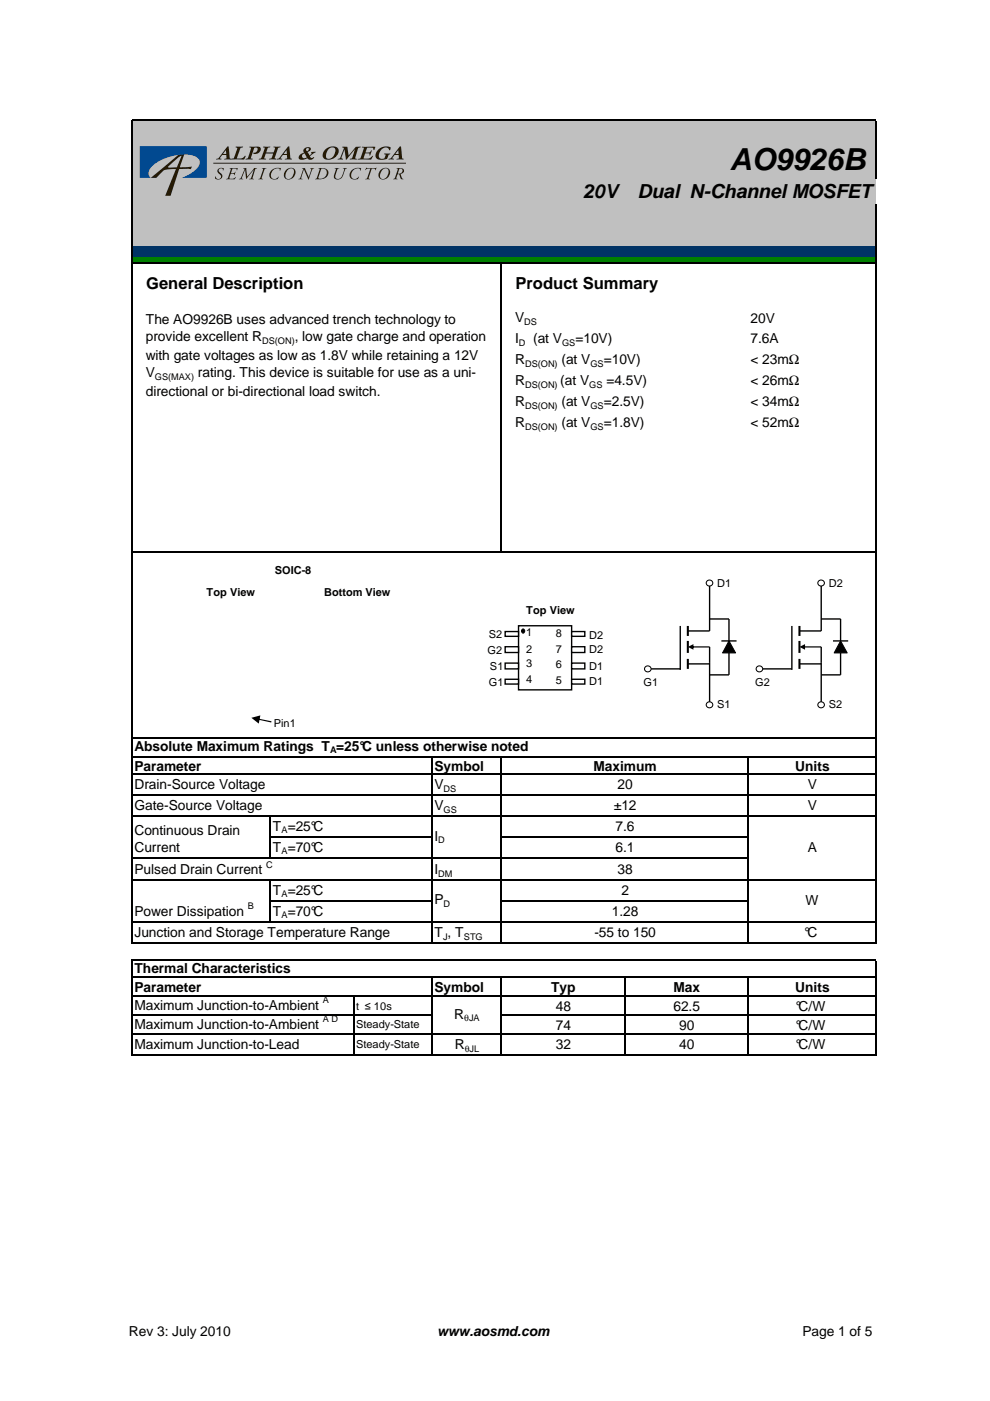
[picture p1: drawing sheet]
<svg xmlns="http://www.w3.org/2000/svg" width="210mm" height="297mm" viewBox="0 0 210 297" stroke-linecap="round" stroke-linejoin="round" font-family="sans-serif">
<path d="M27.9 25.5h157.8v26.7h-157.8z" fill="#c0c0c0"/>
<path d="M27.9 52.2h157.8v2.4h-157.8z" fill="#003365"/>
<path d="M27.9 54.5h157.8v1.3h-157.8z" fill="#008000"/>
<g fill="none" stroke="#000" stroke-width=".25">
<path d="M27.9 25.4v174.7M28.1 25.5h157.7M185.7 25.7v12.1M28.1 55.8h157.7M106.3 55.9v61.2M185.7 43.3v156.8M28.1 117h157.7M28.1 156.5h157.7M28.1 160.6h157.7M28.1 164.2h157.7M28.1 168.6h157.7M28.1 173.1h157.7"/>
<path d="M57.3 173.2v8.9M57.4 177.5h34.3M91.6 160.7v39.4M106.3 160.7v39.4M106.4 177.5h52.3M158.6 160.7v39.4M28.1 181.9h130.6M28.1 186.6h157.7M28.1 195.5h157.7M28.1 199.9h157.7M57.3 186.7v8.9M57.4 191h34.3"/>
<path d="M106.4 191h52.3M27.9 203.4v20.4M28.1 215.2h63.6M28.1 203.5h157.7M28.1 207.1h157.7M28.1 211.2h157.7M28.1 219.2h157.7M75 211.3v12.5M91.6 207.3v16.5M106.3 207.3v16.5M106.4 215.2h79.4M132.4 207.3v16.5"/>
<path d="M158.6 207.3v16.5M185.7 203.7v20.1M28.1 223.6h157.7"/>
</g>
<g fill="#251a05">
<path d="M50 31.1h1.5v.1l-.5 .2-.8 2.1a1.67 1.67 0 0 0 1.8-.5l-.2 .8h-2.8l.1-.1 .5-.2 .7-2-.3-.3z"/>
<path d="M52.9 31.1h1.3a.7 .7 0 0 1 .9 .1 .7 .7 0 0 1 .1 .9 .94 .94 0 0 1-1.5 .4l.1-.1a.64 .64 0 0 0 .7-.3 .64 .64 0 0 0-.1-.8l-.5 .1-.7 2v.2l.4 .1-.1 .1h-1.5l.5-.2 .4-1 .3-1.2-.3-.2z"/>
<path d="M55.8 31.1h1.5v.1l-.5 .1-.4 1h1h.6l.3-1-.3-.1v-.1h1.5l-.5 .2-.1 .3-.7 2 .4 .1-.1 .1-1.4-.1a.77 .77 0 0 0 .7-.9l.1-.2h-1.5l-.4 1 .4 .1v.1h-1.5v-.1l.5-.1 .2-.5 .5-1.7-.3-.2z"/>
<path d="M72.6 31.1h1l.3 1.9 1.1-1.4a1.24 1.24 0 0 1 1.5-.5l-.6 .4-.6 2.1 .4 .1-.1 .1h-1.5l.1-.1a.71 .71 0 0 0 .7-.9l.4-1.2-1.8 2.2h-.2l-.3-2.1-.6 1.8 .4 .2-.1 .1h-1.1l.5-.3 .7-1.8 .1-.3-.3-.1z"/>
<path d="M76.8 31.1h1a2.41 2.41 0 0 1 1.8 .1l-.2 .6h-.2a.46 .46 0 0 0-.2-.5 .46 .46 0 0 0-.5 0h-.7l-.2 1a.83 .83 0 0 0 1.1-.4h.1l-.3 1.1h-.2v-.3a.68 .68 0 0 0-.9-.1l-.3 .9 .3 .1a1.93 1.93 0 0 0 1.7-.6v.1a.89 .89 0 0 1-1.3 .7h-2l.1-.1a.48 .48 0 0 0 .6-.4l.7-2h-.5z"/>
<path d="M80.2 31.7a2.04 2.04 0 0 1 2.6-.3l-.2 .5a1.03 1.03 0 0 0-1-.7 1.03 1.03 0 0 0-.9 .8 1.01 1.01 0 0 0 .1 1.7 .7 .7 0 0 0 .7-.2 .7 .7 0 0 0 .2-.7l-.3-.1 .1-.1h1.3l-.3 .2a1.28 1.28 0 0 1-1.7 1.1 1.04 1.04 0 0 1-1.1-.6 1.04 1.04 0 0 1 .2-1.2z"/>
<path d="M46.3 35.8l.6-.2 .6 .1-.2 .5-.2-.4h-.5a.65 .65 0 0 0 .3 1 .84 .84 0 0 1-.2 1.2 .84 .84 0 0 1-1.1-.2l.1-.4a.56 .56 0 0 0 .7 .5 .56 .56 0 0 0 .3-.9l-.2-.1a.69 .69 0 0 1-.2-1.1z"/>
<path d="M48.7 35.6h1.7l-.2 .5-.2-.3h-.7l-.3 .8a.72 .72 0 0 0 1-.2l-.3 .8a.45 .45 0 0 0-.4-.4 .45 .45 0 0 0-.4 .1l-.2 .9a1.23 1.23 0 0 0 1.3-.3 .87 .87 0 0 1-1.1 .5h-1l.3-.1 .2-.4 .5-1.6z"/>
<path d="M51.6 35.6h.6l.2 1.9 1.1-1.3a.72 .72 0 0 1 1-.5l-.4 .2-.4 1.5-.2 .4 .3 .2h-1l.4-.2 .6-1.8-1.6 2-.2-2-.7 1.7 .2 .3h-.8l.1-.1a3.2 3.2 0 0 0 1-2z"/>
<path d="M55.6 35.6l.9 .1-.4 .2-.5 1.6-.1 .4 .2 .1h-.9l.4-.2 .5-1.6 .1-.4z"/>
<path d="M57.6 36l.6-.3 .7-.1 .7 .1-.2 .5-.1-.3a1.25 1.25 0 0 0-1.6 .4 1.25 1.25 0 0 0 .2 1.6 1.27 1.27 0 0 0 1.2-.4 .97 .97 0 0 1-1.5 .4 1.15 1.15 0 0 1 0-1.9z"/>
<path d="M64 35.6h.7l.8 1.9 .5-1.7-.2-.1 .8-.1-.4 .3-.7 2.2-1.1-2.2-.5 1.9 .2 .2h-.8l.3-.1 .2-.7 .5-1.4z"/>
<path d="M71 35.6l.9 .1-.4 .2-.3 1.1-.1 .7a.89 .89 0 0 0 1 .1 .89 .89 0 0 0 .5-.8l.4-1.2-.3-.1h.9a.79 .79 0 0 0-.6 .8l-.2 .6a1.15 1.15 0 0 1-.8 .9 1.15 1.15 0 0 1-1.2-.3l.1-.6 .3-1.2z"/>
<path d="M74.7 36l.5-.3 .8-.1 .6 .1-.2 .5-.1-.3a1.25 1.25 0 0 0-1.6 .4 1.25 1.25 0 0 0 .2 1.6 1.27 1.27 0 0 0 1.2-.4 .97 .97 0 0 1-1.5 .4 1.15 1.15 0 0 1 .1-1.9z"/>
<path d="M77.7 35.6h2.2l-.3 .5-.2-.3h-.6l-.6 1.9 .2 .3h-1l.4-.2 .7-2h-.7l-.4 .3z"/>
<path d="M48.2 31h.3l.2 2a.42 .42 0 0 0 .3 .7v.1h-1.5l.5-.3v-.6h-.9l-.5 .6 .4 .2-.1 .1h-1.1l.6-.3zM47.9 31.8l-.6 .8h.7z"/>
<path d="M61.1 31h.2l.2 2a.42 .42 0 0 0 .4 .7v.1h-1.5l.5-.3-.1-.6h-.8l-.5 .6 .3 .2v.1h-1.1l.5-.3zM60.7 31.8l-.6 .8h.7z"/>
<path d="M64.5 31.6l.6-.4a.52 .52 0 0 1 .8 .3 .52 .52 0 0 1-.5 .7h-.2l.4 .7a.45 .45 0 0 0 .4-.7h1l-1.3 1a.52 .52 0 0 0 .9 .1 .84 .84 0 0 1-1.5 .2 1.35 1.35 0 0 1-1.8 .1 1.29 1.29 0 0 1 1.2-1.2 .57 .57 0 0 1 0-.8zM64.2 32.7a.49 .49 0 0 0 0 .8 .49 .49 0 0 0 .8-.2l-.4-.8zM64.9 31.5a.3 .3 0 0 0 .2 .5 .3 .3 0 0 0 .4-.3 .28 .28 0 0 0-.2-.4 .28 .28 0 0 0-.4 .2z"/>
<path d="M69 31.7l.9-.6a1.21 1.21 0 0 1 1.4 .1 1.21 1.21 0 0 1 .5 1.2 1.96 1.96 0 0 1-3.3 .9 1.62 1.62 0 0 1 .5-1.6zM69.8 31.5a1.68 1.68 0 0 0-.5 2.1 1.56 1.56 0 0 0 1.7-2.2l-.5-.1z"/>
<path d="M84.8 31h.2l.2 2a.42 .42 0 0 0 .4 .7l-.1 .1h-1.4l.5-.3-.1-.6h-.8l-.5 .6 .3 .2v.1h-1.2l.6-.3zM84.4 31.8l-.6 .8h.7z"/>
<path d="M60.5 36.2a1.24 1.24 0 0 1 2.1-.1 1.46 1.46 0 0 1-.5 1.6 1.46 1.46 0 0 1-1.7 .1 1.28 1.28 0 0 1 .1-1.6zM61.2 35.9l-.5 .5a.87 .87 0 0 0-.2 .9 .87 .87 0 0 0 .7 .7 1.5 1.5 0 0 0 1-2.1l-.5-.2z"/>
<path d="M67.5 35.7l.4-.1a1.2 1.2 0 0 1 1.7 1.3 2.3 2.3 0 0 1-2.6 1.1h-.2l.4-.2 .5-1.8 .1-.2zM68.1 35.8l-.6 2a1.24 1.24 0 0 0 1.5-.3 1.24 1.24 0 0 0 0-1.5z"/>
<path d="M80.6 36.2a1.24 1.24 0 0 1 2.1-.1 1.46 1.46 0 0 1-.6 1.6 1.46 1.46 0 0 1-1.6 .1 1.28 1.28 0 0 1 .1-1.6zM81.2 35.9l-.4 .5a.87 .87 0 0 0-.3 .9 .87 .87 0 0 0 .7 .7 1.5 1.5 0 0 0 1-2.1l-.4-.2z"/>
<path d="M84.1 35.7a1.18 1.18 0 0 1 1.6 .5 .78 .78 0 0 1-.7 .7 1.13 1.13 0 0 0 .5 1.1l-.5-.1-.5-1-.2 .1-.3 .7 .3 .3h-.9l.3-.2 .6-1.7v-.3zM84.7 35.8l-.3 .9 .1 .1a.57 .57 0 0 0 .8-.4 .57 .57 0 0 0-.5-.7z"/>
<path d="M32 37.7h1.1a3.9 3.9 0 0 1 2.4-1.8l1.8-.1-2.3 5.7h1.2l1.8-5.7 2.5 .1 .2-.6-2.6 .2 1-2.8-1.4 .2zM35.6 35.4l2.2-2 .7-.4-1 2.5h-1.6z"/>
</g>
<path d="M45.2 34.6h40.9" fill="none" stroke="#251a05" stroke-width=".21"/>
<path d="M29.6 31h14.2v6.7h-5.3a6.7 6.7 0 0 0 3.7-2.7 1.44 1.44 0 0 0-1.3-2 10.3 10.3 0 0 0-8.9 2.5 1.5 1.5 0 0 0 0 2.2h-2.4z" fill="#014990"/>
<g fill="#000">
<path d="M170.4 137h3.7v.3h-3.7zM169.5 137.2l1.2-.6v1.2z"/>
<path d="M54.6 152.4l2.9 .5 .1 .2-.2 .1zM53.3 152.2l1.9-.5-.3 1.7z"/>
</g>
<path d="M167.9 132.7v9.3M174.1 124v9.8h-4.6M174.1 137.2v11.8M174.1 131.2h4.1v4.7M176.6 135.9h3.2M178.2 138.4v4.7h-4.1M161.7 141.8h6.2M169.5 140.8h4.6" fill="none" stroke="#000" stroke-width=".29"/>
<path d="M169.5 132.7v2.1M169.5 135.9v2.5M169.5 139.7v2.1" fill="none" stroke="#000" stroke-width=".44"/>
<path d="M178.2 135.9l1.4 2.5h-2.7z" fill="#000"/>
<path d="M178.2 135.9l1.4 2.5h-2.7z" fill="none" stroke="#000" stroke-width=".22"/>
<circle cx="174.1" cy="123.6" r=".66" fill="#fff"/>
<circle cx="174.1" cy="123.6" r=".66" fill="none" stroke="#000" stroke-width=".22"/>
<circle cx="161" cy="141.8" r=".66" fill="#fff"/>
<circle cx="161" cy="141.8" r=".66" fill="none" stroke="#000" stroke-width=".22"/>
<circle cx="174.1" cy="149.5" r=".66" fill="#fff"/>
<g fill="none" stroke="#000" stroke-width=".22">
<path d="M154.6 135.9l1.4 2.5h-2.8z"/>
<circle cx="174.1" cy="149.5" r=".66"/>
</g>
<path d="M144.2 132.7v9.3M150.5 124v9.8h-4.7M150.5 137.2v11.8M150.5 131.2h4.1v4.7M153 135.9h3.2M154.6 138.4v4.7h-4.1M138 141.8h6.2M145.8 140.8h4.7" fill="none" stroke="#000" stroke-width=".29"/>
<path d="M145.8 132.7v2.1M145.8 135.9v2.5M145.8 139.7v2.1" fill="none" stroke="#000" stroke-width=".44"/>
<path d="M146.7 137h3.8v.3h-3.8zM145.8 137.2l1.2-.6v1.2z" fill="#000"/>
<path d="M154.6 135.9l1.4 2.5h-2.8z" fill="#000"/>
<circle cx="150.4" cy="123.6" r=".66" fill="#fff"/>
<circle cx="150.4" cy="123.6" r=".66" fill="none" stroke="#000" stroke-width=".22"/>
<circle cx="137.3" cy="141.8" r=".66" fill="#fff"/>
<circle cx="137.3" cy="141.8" r=".66" fill="none" stroke="#000" stroke-width=".22"/>
<circle cx="150.4" cy="149.5" r=".66" fill="#fff"/>
<circle cx="150.4" cy="149.5" r=".66" fill="none" stroke="#000" stroke-width=".22"/>
<path d="M109.9 132.7h11.3v13.6h-11.3z" fill-rule="evenodd" fill="#fff"/>
<path d="M109.9 132.7h11.3v13.6h-11.3z" fill="none" stroke="#000" stroke-width=".29"/>
<path d="M107.1 133.9h2.8v1h-2.8z" fill-rule="evenodd" fill="#fff"/>
<path d="M107.1 133.9h2.8v1h-2.8z" fill="none" stroke="#000" stroke-width=".29"/>
<path d="M107.1 137.1h2.8v1.2h-2.8z" fill-rule="evenodd" fill="#fff"/>
<path d="M107.1 137.1h2.8v1.2h-2.8z" fill="none" stroke="#000" stroke-width=".29"/>
<path d="M107.1 140.6h2.8v1.2h-2.8z" fill-rule="evenodd" fill="#fff"/>
<path d="M107.1 140.6h2.8v1.2h-2.8z" fill="none" stroke="#000" stroke-width=".29"/>
<path d="M107.1 144h2.8v1h-2.8z" fill-rule="evenodd" fill="#fff"/>
<path d="M107.1 144h2.8v1h-2.8z" fill="none" stroke="#000" stroke-width=".29"/>
<path d="M121.2 133.9h2.8v1h-2.8z" fill-rule="evenodd" fill="#fff"/>
<path d="M121.2 133.9h2.8v1h-2.8z" fill="none" stroke="#000" stroke-width=".29"/>
<path d="M121.2 137.1h2.8v1.2h-2.8z" fill-rule="evenodd" fill="#fff"/>
<path d="M121.2 137.1h2.8v1.2h-2.8z" fill="none" stroke="#000" stroke-width=".29"/>
<path d="M121.2 140.6h2.8v1.2h-2.8z" fill-rule="evenodd" fill="#fff"/>
<path d="M121.2 140.6h2.8v1.2h-2.8z" fill="none" stroke="#000" stroke-width=".29"/>
<path d="M121.2 144h2.8v1h-2.8z" fill-rule="evenodd" fill="#fff"/>
<path d="M121.2 144h2.8v1h-2.8z" fill="none" stroke="#000" stroke-width=".29"/>
<circle cx="110.9" cy="133.8" r=".4" fill="#000"/>
<circle cx="110.9" cy="133.8" r=".4" fill="none" stroke="#000" stroke-width=".22"/>
<text font-size="6.4" x="154.7" y="36.1">AO9926B</text>
<g font-size="4.1">
<text x="123.7" y="42.1">20V</text>
<text x="135.2" y="42.1">Dual N-Channel MOSFET</text>
</g>
<g font-size="3.5">
<text x="31" y="61.3">General Description</text>
<text x="109.3" y="61.3">Product Summary</text>
</g>
<g font-size="2.9">
<text x="30.9" y="68.8">The AO9926B uses advanced trench technology to</text>
<text x="109.2" y="68.3">V</text>
<text x="159.1" y="68.5">20V</text>
<text x="30.9" y="76.3">with gate voltages as low as 1.8V while retaining a 12V</text>
<text x="30.9" y="72.4">provide excellent R</text>
<text x="62.5" y="72.4">, low gate charge and operation</text>
<text x="109.2" y="72.8">I</text>
<text x="109.2" y="77.2">R</text>
<text x="113" y="72.8">(at V</text>
<text x="119" y="77.2">(at V</text>
<text x="122" y="72.8">=10V)</text>
<text x="128" y="77.2">=10V)</text>
<text x="159.1" y="72.8">7.6A</text>
<text x="159.1" y="77.2">&lt; 23mΩ</text>
<text x="30.9" y="83.9">directional or bi-directional load switch.</text>
<text x="30.9" y="79.9">V</text>
<text x="42" y="79.9">rating. This device is suitable for use as a uni-</text>
<text x="109.2" y="81.7">R</text>
<text x="118.8" y="81.7">(at V</text>
<text x="128.6" y="81.7">=4.5V)</text>
<text x="159.1" y="81.7">&lt; 26mΩ</text>
<text x="109.2" y="86.1">R</text>
<text x="119" y="86.1">(at V</text>
<text x="128" y="86.1">=2.5V)</text>
<text x="159.1" y="86.1">&lt; 34mΩ</text>
<text x="109.2" y="90.6">R</text>
<text x="119" y="90.6">(at V</text>
<text x="128" y="90.6">=1.8V)</text>
<text x="159.1" y="90.6">&lt; 52mΩ</text>
<text x="28.5" y="159.2">Absolute Maximum Ratings T =25°C unless otherwise noted</text>
<text x="28.5" y="163.4">Parameter</text>
<text x="28.5" y="167.4">Drain-Source Voltage</text>
<text x="92.1" y="163.4">Symbol</text>
<text x="92.1" y="167.4">V</text>
<text x="125.9" y="163.4">Maximum</text>
<text x="130.9" y="167.4">20</text>
<text x="168.6" y="163.4">Units</text>
<text x="171.3" y="167.4">V</text>
<text x="28.5" y="171.8">Gate-Source Voltage</text>
<text x="92.1" y="171.8">V</text>
<text x="130.1" y="171.8">±12</text>
<text x="171.3" y="171.8">V</text>
<text x="28.5" y="177.1">Continuous Drain</text>
<text x="57.9" y="176.1">T =25°C</text>
<text x="92.1" y="178.2">I</text>
<text x="130.5" y="176.3">7.6</text>
<text x="28.5" y="185.4">Pulsed Drain Current</text>
<text x="28.5" y="180.7">Current</text>
<text x="57.9" y="180.6">T =70°C</text>
<text x="92.1" y="185.4">I</text>
<text x="130.5" y="180.7">6.1</text>
<text x="130.9" y="185.4">38</text>
<text x="171.3" y="180.7">A</text>
<text x="57.9" y="189.7">T =25°C</text>
<text x="92.1" y="191.8">P</text>
<text x="131.7" y="189.8">2</text>
<text x="170.8" y="191.9">W</text>
<text x="28.5" y="194.3">Power Dissipation</text>
<text x="57.9" y="194.1">T =70°C</text>
<text x="129.7" y="194.3">1.28</text>
<text x="28.5" y="198.7">Junction and Storage Temperature Range</text>
<text x="92.1" y="198.7">T , T</text>
<text x="126" y="198.7">-55 to 150</text>
<text x="170.6" y="198.7">°C</text>
<text x="28.5" y="206.3">Thermal Characteristics</text>
<text x="28.5" y="214.2">Maximum Junction-to-Ambient</text>
<text x="28.5" y="210.4">Parameter</text>
<text x="92.1" y="210.4">Symbol</text>
<text x="116.8" y="210.4">Typ</text>
<text x="117.9" y="214.4">48</text>
<text x="142.8" y="214.4">62.5</text>
<text x="142.8" y="210.4">Max</text>
<text x="168.6" y="210.4">Units</text>
<text x="168.7" y="214.4">°C/W</text>
<text x="28.5" y="218.2">Maximum Junction-to-Ambient</text>
<text x="96.3" y="216">R</text>
<text x="117.9" y="218.4">74</text>
<text x="144" y="218.4">90</text>
<text x="168.7" y="218.4">°C/W</text>
<text x="28.5" y="222.3">Maximum Junction-to-Lead</text>
<text x="96.4" y="222.4">R</text>
<text x="117.9" y="222.4">32</text>
<text x="144" y="222.4">40</text>
<text x="168.7" y="222.4">°C/W</text>
<text x="27.3" y="283.2">Rev 3: July 2010</text>
<text x="92.7" y="283.2">www.aosmd.com</text>
<text x="170.1" y="283.2">Page 1 of 5</text>
</g>
<g font-size="2.3">
<text x="58.3" y="121.7">SOIC-8</text>
<text x="152.1" y="124.5">D1</text>
<text x="175.7" y="124.5">D2</text>
<text x="43.8" y="126.4">Top View</text>
<text x="68.7" y="126.4">Bottom View</text>
<text x="111.5" y="130.1">Top View</text>
<text x="103.6" y="135.2">S2</text>
<text x="111.6" y="134.9">1</text>
<text x="117.9" y="135.1">8</text>
<text x="124.9" y="135.4">D2</text>
<text x="103.4" y="138.7">G2</text>
<text x="103.9" y="142">S1</text>
<text x="111.6" y="141.5">3</text>
<text x="111.6" y="138.4">2</text>
<text x="117.9" y="141.7">6</text>
<text x="117.9" y="138.4">7</text>
<text x="124.9" y="142">D1</text>
<text x="124.9" y="138.5">D2</text>
<text x="103.6" y="145.5">G1</text>
<text x="111.6" y="144.8">4</text>
<text x="117.9" y="145">5</text>
<text x="124.9" y="145.3">D1</text>
<text x="136.4" y="145.4">G1</text>
<text x="160.1" y="145.4">G2</text>
<text x="58.1" y="154.1">Pin1</text>
<text x="152.1" y="150.2">S1</text>
<text x="175.7" y="150.2">S2</text>
<text x="75.5" y="214">t ≤ 10s</text>
<text x="75.5" y="218.1">Steady-State</text>
<text x="75.5" y="222.3">Steady-State</text>
</g>
<g font-size="1.9">
<text x="111.2" y="68.9">DS</text>
<text x="55.6" y="72.9">DS(ON)</text>
<text x="110" y="73.3">D</text>
<text x="111.3" y="77.8">DS(ON)</text>
<text x="119.2" y="73.3">GS</text>
<text x="125.2" y="77.8">GS</text>
<text x="32.9" y="80.5">GS(MAX)</text>
<text x="111.3" y="82.2">DS(ON)</text>
<text x="124.9" y="82.2">GS</text>
<text x="111.3" y="86.7">DS(ON)</text>
<text x="125.2" y="86.7">GS</text>
<text x="111.3" y="91.1">DS(ON)</text>
<text x="125.2" y="91.1">GS</text>
<text x="70" y="159.7">A</text>
<text x="94.1" y="167.9">DS</text>
<text x="94.1" y="172.4">GS</text>
<text x="59.7" y="176.7">A</text>
<text x="92.9" y="178.8">D</text>
<text x="56.4" y="183.9">C</text>
<text x="59.7" y="181.1">A</text>
<text x="92.9" y="185.9">DM</text>
<text x="59.7" y="190.2">A</text>
<text x="52.5" y="192.8">B</text>
<text x="59.7" y="194.7">A</text>
<text x="94.1" y="192.3">D</text>
<text x="93.9" y="199.3">J</text>
<text x="98.3" y="199.3">STG</text>
<text x="68.5" y="212.7">A</text>
<text x="68.5" y="216.7">A D</text>
<text x="98.4" y="216.6">θJA</text>
<text x="98.6" y="223">θJL</text>
</g>
</svg>
